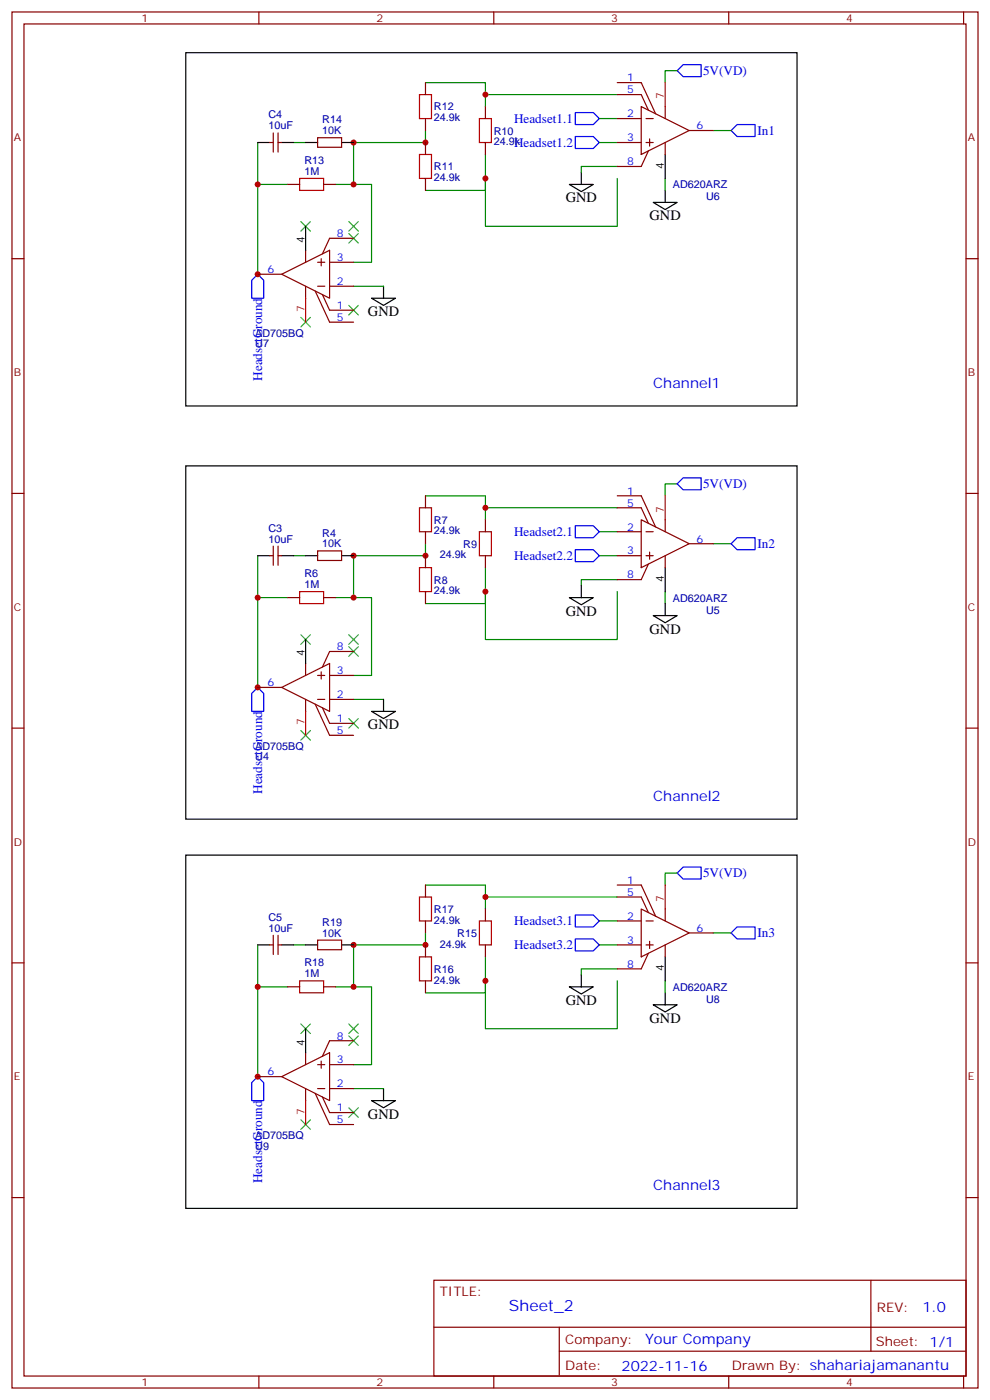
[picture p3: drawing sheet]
<svg xmlns="http://www.w3.org/2000/svg" width="291mm" height="412mm" viewBox="0 0 291 412" stroke-linecap="round" stroke-linejoin="round" font-family="sans-serif">
<g fill="none" stroke="#870000" stroke-width=".35">
<path d="M3.5 3.5h284.4v405.4h-284.4zM7.1 7.1h277.2v398.2h-277.2zM76.2 3.5v3.6M145.3 3.5v3.6M214.5 3.5v3.6M283.6 3.5v3.6M3.5 76.2h3.6M284.3 76.2h3.6M3.5 145.3h3.6M284.3 145.3h3.6M3.5 214.5h3.6M284.3 214.5h3.6"/>
<path d="M3.5 283.6h3.6M284.3 283.6h3.6M3.5 352.8h3.6M284.3 352.8h3.6M127.7 377.1h156.6v28.2h-156.6zM256.3 377.1v20.9M127.7 391h156.5M164.6 398h119.6M164.6 391v14.1M76.2 405.3v3.6M145.3 405.3v3.6M214.5 405.3v3.6"/>
<path d="M283.6 405.3v3.6"/>
</g>
<g fill="none" stroke="#3c3" stroke-width=".35">
<path d="M88.5 65.3l2.9 2.8M91.4 65.3l-2.9 2.8M102.7 68.8l2.8 2.8M102.7 65.3l2.8 2.8M105.5 68.8l-2.8 2.8M105.5 65.3l-2.8 2.8M88.5 93.5l2.9 2.8M91.4 93.5l-2.9 2.8M102.7 90l2.8 2.8M105.5 90l-2.8 2.8M88.5 187l2.9 2.8M91.4 187l-2.9 2.8"/>
<path d="M102.7 187l2.8 2.8M102.7 190.5l2.8 2.8M105.5 187l-2.8 2.8M105.5 190.5l-2.8 2.8M88.5 215.2l2.9 2.8M91.4 215.2l-2.9 2.8M102.7 211.7l2.8 2.8M105.5 211.7l-2.8 2.8M88.5 301.6l2.9 2.8M91.4 301.6l-2.9 2.8M102.7 305.2l2.8 2.8M102.7 301.6l2.8 2.8"/>
<path d="M105.5 305.2l-2.8 2.8M105.5 301.6l-2.8 2.8M88.5 329.8l2.9 2.9M91.4 329.8l-2.9 2.9M102.7 326.3l2.8 2.8M105.5 326.3l-2.8 2.8"/>
</g>
<g fill="none" stroke="#008700" stroke-width=".35">
<path d="M125.2 38.5v3.5h-21.1v12.3h-5.3M125.2 24.3h17.7v7.1M142.9 27.9h38.8M176.4 34.9h5.3M199.3 20.8h-3.5v3.5M209.9 38.5h5.3M75.8 42v38.8M75.8 54.3h8.9M86.4 42h3.6M104.1 54.3h5.3v23h-5.3M142.9 45.5v10.6h-17.7M142.9 52.6v14.1h38.8v-14.1"/>
<path d="M176.4 42h5.3M181.7 49h-10.6v1.8M195.8 52.6v3.5M104.1 84.3h8.8M125.2 146.1h17.7v7M142.9 149.6h38.8M176.4 156.6h5.3M199.3 142.5h-3.5v3.6M75.8 163.7v38.8M75.8 176h8.9M86.4 163.7h3.6M104.1 176h5.3v23h-5.3"/>
<path d="M125.2 160.2v3.5h-21.1v12.3h-5.3M142.9 174.3v14.1h38.8v-14.1M142.9 167.2v10.6h-17.7M176.4 163.7h5.3M181.7 170.7h-10.6v1.8M195.8 174.3v3.5M209.9 160.2h5.3M104.1 206h8.8M199.3 257.2h-3.5v3.5M75.8 278.3v38.8M86.4 278.3h3.6M125.2 274.8v3.5h-21.1v12.4h-5.3"/>
<path d="M125.2 260.7h17.7v7.1M142.9 264.2h38.8M176.4 278.3h5.3M176.4 271.3h5.3M209.9 274.8h5.3M75.8 290.7h8.9M104.1 290.7h5.3v22.9h-5.3M142.9 281.9v10.6h-17.7M142.9 288.9v14.1h38.8v-14.1M181.7 285.4h-10.6v1.8M195.8 288.9v3.6M104.1 320.7h8.8"/>
</g>
<g fill="none" stroke="#000" stroke-width=".35">
<path d="M54.7 15.5h179.9v104.1h-179.9zM167.6 54.3h7l-3.5 2.1zM171.1 50.8v3.5M192.3 59.6h7l-3.5 2.1zM195.8 56.1v3.5M109.4 87.8h7l-3.5 2.2zM112.9 84.3v3.5M54.7 137.2h179.9v104.1h-179.9zM167.6 176h7l-3.5 2.2zM171.1 172.5v3.5M195.8 177.8v3.5M192.3 181.3h7l-3.5 2.1z"/>
<path d="M109.4 209.5h7l-3.5 2.2zM112.9 206v3.5M54.7 251.9h179.9v104.1h-179.9zM167.6 290.7h7l-3.5 2.1zM171.1 287.2v3.5M192.3 296h7l-3.5 2.1zM195.8 292.5v3.5M109.4 324.2h7l-3.5 2.1zM112.9 320.7v3.5"/>
</g>
<g fill="none" stroke="#00f" stroke-width=".35">
<path d="M169.3 33.2h5.3l1.8 1.7-1.8 1.8h-5.3zM199.3 20.8l1.8-1.7h5.3v3.5h-5.3zM217 36.7h5.2v3.5h-5.2l-1.8-1.7zM169.3 40.2h5.3l1.8 1.8-1.8 1.7h-5.3zM75.8 80.8l1.8 1.8v5.2h-3.5v-5.2zM169.3 154.9h5.3l1.8 1.7-1.8 1.8h-5.3zM199.3 142.5l1.8-1.7h5.3v3.5h-5.3zM169.3 161.9h5.3l1.8 1.8-1.8 1.8h-5.3zM215.2 160.2l1.8-1.8h5.2v3.5h-5.2zM75.8 202.5l1.8 1.8v5.2h-3.5v-5.2zM199.3 257.2l1.8-1.8h5.3v3.5h-5.3zM169.3 269.5h5.3l1.8 1.8-1.8 1.7h-5.3z"/>
<path d="M169.3 276.6h5.3l1.8 1.7-1.8 1.8h-5.3zM217 273h5.2v3.6h-5.2l-1.8-1.8zM75.8 317.1l1.8 1.8v5.3h-3.5v-5.3z"/>
</g>
<g fill="#c00">
<circle cx="75.8" cy="290.7" r=".88"/>
<circle cx="104.1" cy="290.7" r=".88"/>
<circle cx="104.1" cy="278.3" r=".88"/>
<circle cx="125.2" cy="278.3" r=".88"/>
<circle cx="75.8" cy="317.1" r=".88"/>
<circle cx="142.9" cy="264.2" r=".88"/>
<circle cx="142.9" cy="288.9" r=".88"/>
<circle cx="142.9" cy="174.3" r=".88"/>
<circle cx="142.9" cy="149.6" r=".88"/>
<circle cx="75.8" cy="202.5" r=".88"/>
<circle cx="125.2" cy="163.7" r=".88"/>
<circle cx="104.1" cy="163.7" r=".88"/>
<circle cx="104.1" cy="176" r=".88"/>
<circle cx="75.8" cy="176" r=".88"/>
<circle cx="75.8" cy="54.3" r=".88"/>
<circle cx="104.1" cy="54.3" r=".88"/>
<circle cx="104.1" cy="42" r=".88"/>
<circle cx="125.2" cy="42" r=".88"/>
<circle cx="75.8" cy="80.8" r=".88"/>
<circle cx="142.9" cy="27.9" r=".88"/>
<circle cx="142.9" cy="52.6" r=".88"/>
</g>
<g fill="none" stroke="#870000" stroke-width=".35">
<path d="M80.4 39.2v5.6M81.8 39.2v5.6M125.2 24.3v3.6M125.2 34.9v3.6M142.9 31.4v3.5M181.7 27.9h7l2.2 4.6M181.7 34.9h7M181.7 24.3h7l4.3 9.2M188.7 31.4l14.1 7.1-14.1 7zM190.1 34.9h2.2M195.8 31.4v3.5M202.8 38.5h7.1"/>
<path d="M79.4 42h1M81.8 42h1.1M84.7 54.3h3.5M93.5 40.6h7v2.8h-7zM95.2 54.3h3.6M125.2 42v3.5M125.2 52.6v3.5M142.9 42v3.5M181.7 42h7M190.1 42h2.2M190.9 44.4l-2.2 4.6h-7M191.2 40.9v2.1"/>
<path d="M195.8 42v3.5M90 73.7v3.6M93.5 77.3h2.1M94.5 76.2v2.1M97 77.3h7.1M104.1 70.2h-7.1l-2.1 4.6M75.8 80.8h7.1M82.9 80.8l14.1-7.1v14.1zM90 84.3v3.5M92.8 85.7l4.2 9.2h7.1M93.5 84.3h2.1M94.9 86.8l2.1 4.6h7.1"/>
<path d="M97 84.3h7.1M125.2 146.1v3.5M125.2 156.6v3.6M142.9 153.1v3.5M181.7 149.6h7l2.2 4.6M181.7 156.6h7M181.7 146.1h7l4.3 9.1M188.7 153.1l14.1 7.1-14.1 7zM190.1 156.6h2.2M195.8 153.1v3.5M79.4 163.7h1M80.4 160.9v5.6"/>
<path d="M81.8 160.9v5.6M81.8 163.7h1.1M84.7 176h3.5M93.5 162.3h7v2.8h-7zM95.2 176h3.6M125.2 163.7v3.5M125.2 174.3v3.5M142.9 163.7v3.5M181.7 163.7h7M190.1 163.7h2.2M190.9 166.2l-2.2 4.5h-7M191.2 162.6v2.1"/>
<path d="M195.8 163.7v3.5M202.8 160.2h7.1M90 195.4v3.6M93.5 199h2.1M94.5 197.9v2.1M97 199h7.1M104.1 191.9h-7.1l-2.1 4.6M75.8 202.5h7.1M82.9 202.5l14.1-7.1v14.1zM90 206v3.5M92.8 207.4l4.2 9.2h7.1M93.5 206h2.1"/>
<path d="M94.9 208.5l2.1 4.6h7.1M97 206h7.1M79.4 278.3h1M80.4 275.5v5.7M81.8 275.5v5.7M81.8 278.3h1.1M93.5 276.9h7v2.9h-7zM125.2 260.7v3.5M125.2 271.3v3.5M125.2 278.3v3.6M142.9 267.8v3.5M142.9 278.3v3.6"/>
<path d="M181.7 278.3h7M181.7 264.2h7l2.2 4.6M181.7 271.3h7M181.7 260.7h7l4.3 9.2M188.7 267.8l14.1 7-14.1 7.1zM190.1 278.3h2.2M190.1 271.3h2.2M191.2 277.3v2.1M195.8 267.8v3.5M195.8 278.3v3.6M202.8 274.8h7.1M84.7 290.7h3.5"/>
<path d="M95.2 290.7h3.6M125.2 288.9v3.6M190.9 280.8l-2.2 4.6h-7M75.8 317.1h7.1M82.9 317.1l14.1-7v14.1zM90 310.1v3.5M93.5 313.6h2.1M94.5 312.6v2.1M97 313.6h7.1M104.1 306.6h-7.1l-2.1 4.5M90 320.7v3.5M92.8 322.1l4.2 9.2h7.1"/>
<path d="M93.5 320.7h2.1M94.9 323.1l2.1 4.6h7.1M97 320.7h7.1"/>
</g>
<g fill="none" stroke="#000" stroke-width=".35">
<path d="M75.8 42h3.6M82.9 42h3.5M90 42h3.5M100.5 42h3.6M195.8 45.5v7.1M90 66.7v7M75.8 163.7h3.6M82.9 163.7h3.5M90 163.7h3.5M100.5 163.7h3.6M195.8 167.2v7.1M90 188.4v7"/>
<path d="M75.8 278.3h3.6M82.9 278.3h3.5M90 278.3h3.5M100.5 278.3h3.6M195.8 281.9v7M90 303v7.1"/>
</g>
<path d="M123.5 27.9h3.5v7h-3.5zM141.1 34.9h3.5v7.1h-3.5zM88.2 52.6h7v3.5h-7zM123.5 45.5h3.5v7.1h-3.5zM123.5 149.6h3.5v7h-3.5zM141.1 156.6h3.5v7.1h-3.5zM88.2 174.3h7v3.5h-7zM123.5 167.2h3.5v7.1h-3.5zM123.5 264.2h3.5v7.1h-3.5zM141.1 271.3h3.5v7h-3.5zM88.2 288.9h7v3.6h-7zM123.5 281.9h3.5v7h-3.5z" fill="none" stroke="#a10000" stroke-width=".35"/>
<path d="M195.8 24.3v7.1M90 87.8v7.1M195.8 146.1v7M90 209.5v7.1M195.8 260.7v7.1M90 324.2v7.1" fill="none" stroke="#f00" stroke-width=".35"/>
<text font-size="4.6" fill="#00f" x="149.8" y="386.1">Sheet_2</text>
<g font-size="4.2">
<text x="166.5" y="59.6">GND</text>
<text x="191.2" y="64.9">GND</text>
<text x="108.3" y="93.1">GND</text>
<text x="166.5" y="181.3">GND</text>
<text x="191.2" y="186.6">GND</text>
<text x="108.3" y="214.8">GND</text>
<text x="166.5" y="296">GND</text>
<text x="191.2" y="301.3">GND</text>
<text x="108.3" y="329.5">GND</text>
</g>
<g font-size="4.2" fill="#00f">
<text x="192.3" y="114.3">Channel1</text>
<text x="192.3" y="236">Channel2</text>
<text x="192.3" y="350.7">Channel3</text>
<text x="271.5" y="386.4">1.0</text>
<text x="189.9" y="395.9">Your Company</text>
<text x="183" y="403.7">2022-11-16</text>
</g>
<g font-size="3.9" fill="#00f">
<text x="206.9" y="22.1">5V(VD)</text>
<text x="151.3" y="36.2">Headset1.1</text>
<text x="223" y="39.6">In1</text>
<text x="151.3" y="43.2">Headset1.2</text>
<text x="77.1" y="112.2" transform="rotate(-90 77.1 112.2)">HeadsetGround</text>
<text x="206.9" y="143.8">5V(VD)</text>
<text x="151.3" y="157.9">Headset2.1</text>
<text x="223" y="161.4">In2</text>
<text x="151.3" y="164.9">Headset2.2</text>
<text x="77.1" y="233.9" transform="rotate(-90 77.1 233.9)">HeadsetGround</text>
<text x="206.9" y="258.5">5V(VD)</text>
<text x="151.3" y="272.5">Headset3.1</text>
<text x="151.3" y="279.6">Headset3.2</text>
<text x="223" y="276">In3</text>
<text x="77.1" y="348.5" transform="rotate(-90 77.1 348.5)">HeadsetGround</text>
</g>
<g font-size="3.9" fill="#800">
<text x="129.5" y="381.7">TITLE:</text>
<text x="258.1" y="386.4">REV:</text>
<text x="166.4" y="395.9">Company:</text>
<text x="257.7" y="396.5">Sheet: 1/1</text>
<text x="166.4" y="403.6">Date:</text>
<text x="215.4" y="403.7">Drawn By: shahariajamanantu</text>
</g>
<g font-size="3.2" fill="#800">
<text x="41.6" y="6.5">1</text>
<text x="110.8" y="6.5">2</text>
<text x="179.9" y="6.5">3</text>
<text x="249.1" y="6.5">4</text>
<text x="4.1" y="41.6">A</text>
<text x="284.9" y="41.6">A</text>
<text x="4.1" y="110.8">B</text>
<text x="284.9" y="110.8">B</text>
<text x="4.1" y="179.9">C</text>
<text x="284.9" y="179.9">C</text>
<text x="4.1" y="249.1">D</text>
<text x="284.9" y="249.1">D</text>
<text x="4.1" y="318.2">E</text>
<text x="284.9" y="318.2">E</text>
<text x="41.6" y="408.3">1</text>
<text x="110.8" y="408.3">2</text>
<text x="179.9" y="408.3">3</text>
<text x="249.1" y="408.3">4</text>
</g>
<g font-size="3.2" fill="#00f">
<text x="184.6" y="24">1</text>
<text x="184.6" y="27.5">5</text>
<text x="184.6" y="34.6">2</text>
<text x="184.6" y="41.6">3</text>
<text x="205" y="38.1">6</text>
<text x="184.6" y="48.7">8</text>
<text x="99.1" y="69.8">8</text>
<text x="99.1" y="76.9">3</text>
<text x="78.8" y="80.4">6</text>
<text x="99.1" y="84">2</text>
<text x="99.1" y="91">1</text>
<text x="99.1" y="94.5">5</text>
<text x="184.6" y="149.2">5</text>
<text x="184.6" y="145.7">1</text>
<text x="184.6" y="156.3">2</text>
<text x="205" y="159.8">6</text>
<text x="184.6" y="163.3">3</text>
<text x="184.6" y="170.4">8</text>
<text x="99.1" y="191.6">8</text>
<text x="78.8" y="202.1">6</text>
<text x="99.1" y="198.6">3</text>
<text x="99.1" y="205.7">2</text>
<text x="99.1" y="212.7">1</text>
<text x="99.1" y="216.3">5</text>
<text x="184.6" y="263.9">5</text>
<text x="184.6" y="260.3">1</text>
<text x="184.6" y="270.9">2</text>
<text x="205" y="274.5">6</text>
<text x="184.6" y="278">3</text>
<text x="184.6" y="285">8</text>
<text x="99.1" y="306.2">8</text>
<text x="78.8" y="316.8">6</text>
<text x="99.1" y="313.3">3</text>
<text x="99.1" y="320.3">2</text>
<text x="99.1" y="327.4">1</text>
<text x="99.1" y="330.9">5</text>
</g>
<g font-size="3.2" fill="#f00">
<text x="195.4" y="29.3" transform="rotate(-90 195.4 29.3)">7</text>
<text x="89.6" y="92" transform="rotate(-90 89.6 92)">7</text>
<text x="195.4" y="151" transform="rotate(-90 195.4 151)">7</text>
<text x="89.6" y="213.7" transform="rotate(-90 89.6 213.7)">7</text>
<text x="195.4" y="265.6" transform="rotate(-90 195.4 265.6)">7</text>
<text x="89.6" y="328.3" transform="rotate(-90 89.6 328.3)">7</text>
</g>
<g font-size="3.2" fill="#000080">
<text x="79" y="34.9">C4</text>
<text x="127.7" y="35.7">24.9k</text>
<text x="127.7" y="32.5">R12</text>
<text x="79" y="38.1">10uF</text>
<text x="94.9" y="39.5">10K</text>
<text x="94.9" y="36.3">R14</text>
<text x="145.3" y="39.6">R10</text>
<text x="145.3" y="42.8">24.9k</text>
<text x="89.6" y="51.5">1M</text>
<text x="89.6" y="48.3">R13</text>
<text x="127.7" y="53.4">24.9k</text>
<text x="127.7" y="50.2">R11</text>
<text x="198.1" y="55.5">AD620ARZ</text>
<text x="207.8" y="59">U6</text>
<text x="75.1" y="99.1">AD705BQ</text>
<text x="75.1" y="102.3">U7</text>
<text x="127.7" y="154.3">R7</text>
<text x="79" y="159.8">10uF</text>
<text x="79" y="156.6">C3</text>
<text x="94.9" y="161.2">10K</text>
<text x="94.9" y="158">R4</text>
<text x="127.7" y="157.4">24.9k</text>
<text x="136.3" y="161.3">R9</text>
<text x="129.5" y="164.5">24.9k</text>
<text x="89.6" y="173.2">1M</text>
<text x="89.6" y="170">R6</text>
<text x="127.7" y="171.9">R8</text>
<text x="127.7" y="175.1">24.9k</text>
<text x="198.1" y="177.2">AD620ARZ</text>
<text x="207.8" y="180.7">U5</text>
<text x="75.1" y="220.8">AD705BQ</text>
<text x="75.1" y="224">U4</text>
<text x="127.7" y="268.9">R17</text>
<text x="79" y="274.5">10uF</text>
<text x="79" y="271.2">C5</text>
<text x="94.9" y="275.9">10K</text>
<text x="94.9" y="272.7">R19</text>
<text x="127.7" y="272.1">24.9k</text>
<text x="134.6" y="276">R15</text>
<text x="129.5" y="279.1">24.9k</text>
<text x="89.6" y="287.9">1M</text>
<text x="89.6" y="284.7">R18</text>
<text x="127.7" y="286.5">R16</text>
<text x="127.7" y="289.7">24.9k</text>
<text x="198.1" y="291.9">AD620ARZ</text>
<text x="207.8" y="295.4">U8</text>
<text x="75.1" y="335.5">AD705BQ</text>
<text x="75.1" y="338.7">U9</text>
</g>
<g font-size="3.2">
<text x="195.4" y="49.6" transform="rotate(-90 195.4 49.6)">4</text>
<text x="89.6" y="71.6" transform="rotate(-90 89.6 71.6)">4</text>
<text x="195.4" y="171.3" transform="rotate(-90 195.4 171.3)">4</text>
<text x="89.6" y="193.3" transform="rotate(-90 89.6 193.3)">4</text>
<text x="195.4" y="286" transform="rotate(-90 195.4 286)">4</text>
<text x="89.6" y="308" transform="rotate(-90 89.6 308)">4</text>
</g>
</svg>
